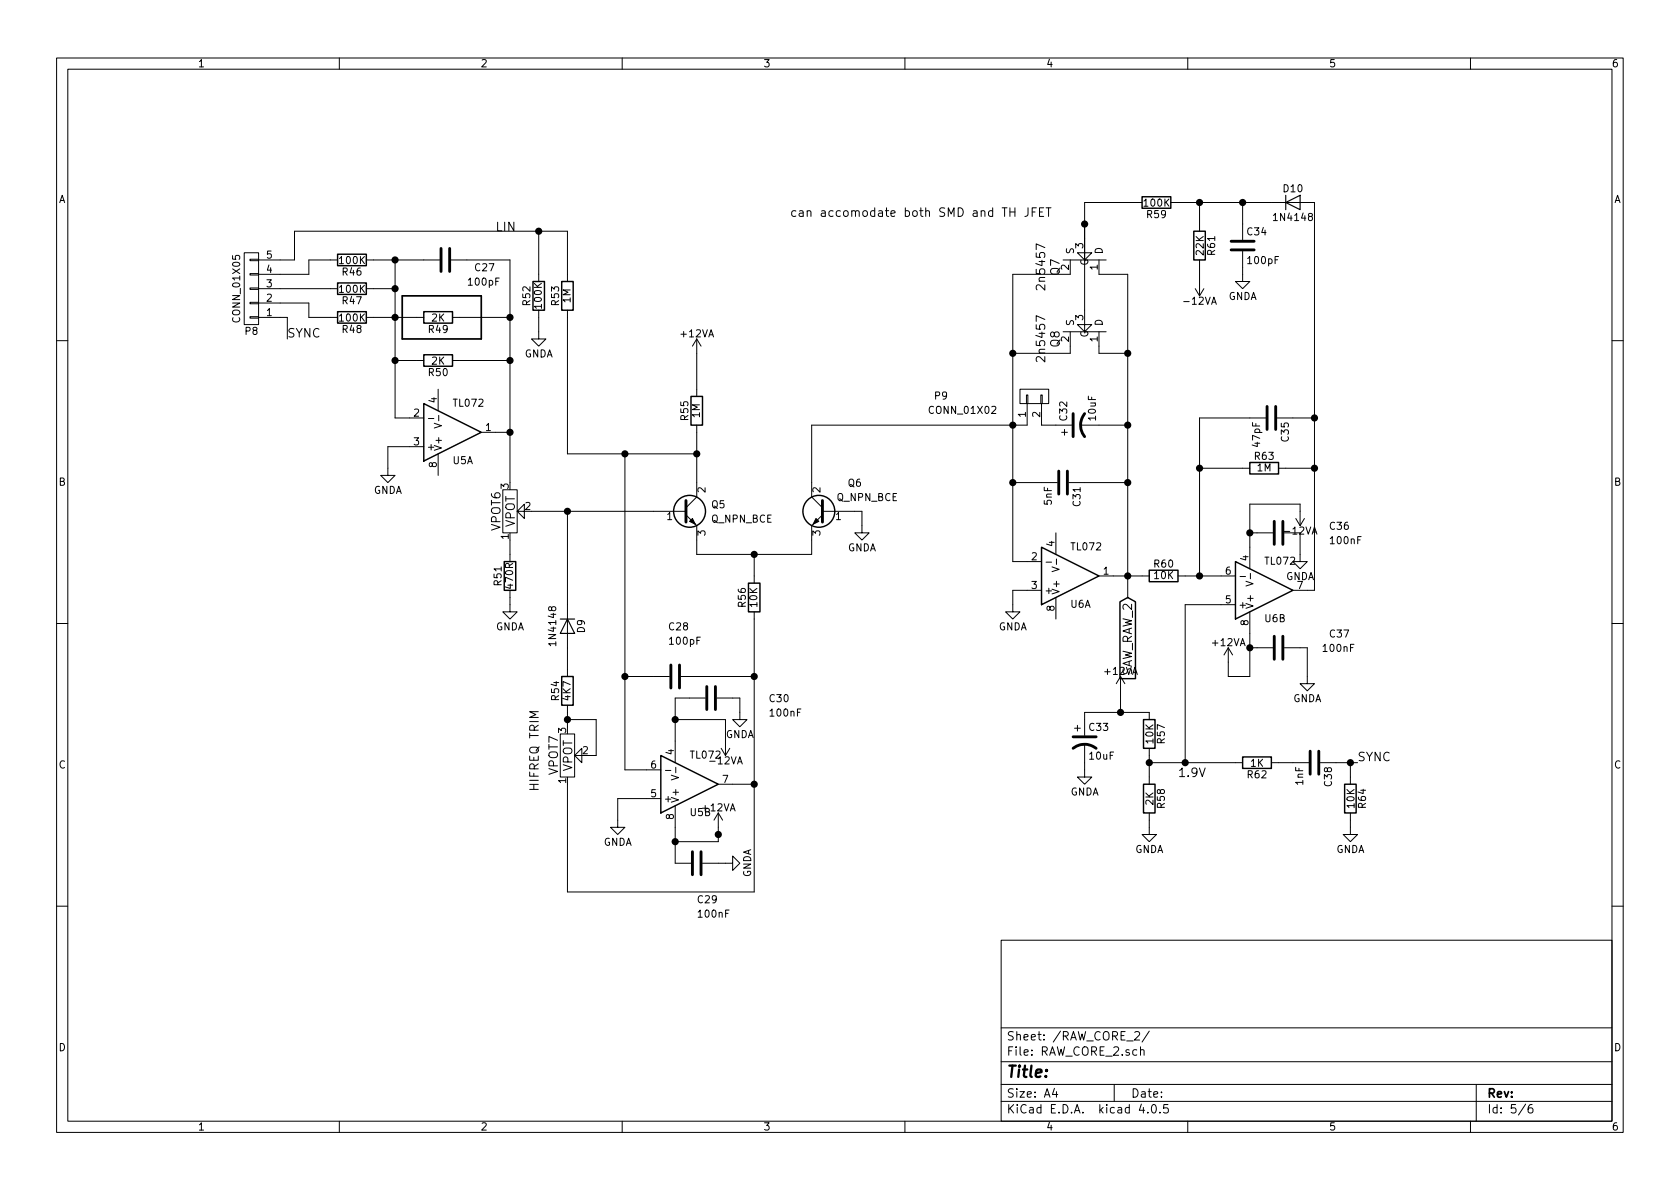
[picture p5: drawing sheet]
<svg xmlns="http://www.w3.org/2000/svg" width="297mm" height="210mm" viewBox="0 0 297 210" stroke-linecap="round" stroke-linejoin="round" font-family="sans-serif">
<g fill="none" stroke="#000" stroke-width=".18">
<path d="M10 10.3h277v189.9h-277zM12 12.2h273v186.1h-273zM60 10.3v1.9M110 10.3v1.9M160 10.3v1.9M210 10.3v1.9M260 10.3v1.9M178.6 37.5h.9M179.5 36.7v1.6M181.8 36.7v1.1a.47 .47 0 0 1-.6 .5M182.5 37.5h.5M183.2 36.7h-.7v1.6"/>
<path d="M183.8 37.5h.5M184.5 36.7h-.7v1.6h.7M185 36.7h.8M185.4 36.7v1.6M201.9 35.8h-10.1v22.9l1.2-1.3h-2.5l1.3 1.3M207 35.8h25.4v68.6h-3.8M212.1 35.8v5.1M219.7 35.8v6.6M43.2 44.7h2.5v12.7h-2.5zM44.2 45.8h1.5v.3h-1.5zM44.2 48.4h1.5v.2h-1.5zM44.2 50.9h1.5v.3h-1.5z"/>
<path d="M44.2 53.5h1.5v.2h-1.5zM44.2 56h1.5v.3h-1.5zM45.7 56.1h5.1v3.8M45.7 53.6h8.9v2.5h5.1M45.7 51h14M45.7 46h6.4v-5.1h48.2v8.9M59.7 46h-5.1v2.5h-8.9M64.8 56.1h10.1M64.8 51h5M64.8 46h12.9M69.8 46v27.9h5.1M79.8 46h10.4v39.3"/>
<path d="M80 56.1h10.2M95.2 54.9v5h1.3l-1.3 1.3-1.2-1.3h1.2M95.2 40.9v8.9M100.3 54.9v25.4h22.9M123.2 59.9v10.2M123.2 59.9l-.8 1.3M123.2 59.9l.8 1.3M188 46h7.6M188 58.7h7.6M189.2 46v2.5h-10.1v50.8h5M189.2 58.7v3.8h-10.1M191.8 44.7v1.3l1.2-1.3h-2.5l1.3 1.3"/>
<path d="M194.3 46v2.5h5.1v57.2M194.3 58.7v3.8h5.1M211.3 51l.8 1.3M212.1 46v6.3M212.9 51l-.8 1.3M219.7 44.4v5.4h1.3l-1.3 1.2-1.3-1.2h1.3M10 60.2h2M69.8 63.7h5.1M74.9 79h-6.3v5.1h1.2l-1.2 1.2-1.3-1.2h1.3M75.7 74h1M76.8 74.8l1.3 .5-1.3 .4M77.5 68.8v3.8"/>
<path d="M77.6 73.5v.9M80 63.7h10.2M85.1 76.4h5.1M123.2 75.2v12.7l-1.9 1.9M180.3 68.8h5.1v2.6h-5.1zM181.5 69.8h.2v1.6h-.2zM181.6 71.4v3.8h-38.1v12.7l1.9 1.9M184 69.8h.3v1.6h-.3zM184.1 71.4v3.8h5.4M187.7 76.4h1M188.2 75.9v1.1M191 75.2h8.4"/>
<path d="M223.8 73.9h-11.7v27.9M225.8 73.9h6.6M285 60.2h2M77.5 80.3v3.8M88.9 86.6h2.5v7.6h-2.5zM90.2 95.5v3.8M91.4 90.4l1.3 1.3v-2.6l-1.3 1.3h1.3M94 90.4h27.3M100.3 90.4v29.2M110.5 80.3v55.8h6.3M121.3 91.1l1.9 1.9v5h20.3v-5l1.9-1.9M133.3 98v5.1"/>
<path d="M145.4 90.4h7v3.8h1.3l-1.3 1.3-1.3-1.3h1.3M179.1 85.3h7.8M185 99.4h.9M186.7 94.2v3.8M186.8 98.9v.9M189 85.3h10.4M212.1 82.8h8.9M221 94.2h4M226.1 82.8h6.3M229.1 91.7l.8 1.3M229.9 94.2v5.1h1.2l-1.2 1.3-1.3-1.3h1.3M229.9 93v-3.9h-8.9v11.5"/>
<path d="M230.6 91.7l-.7 1.3M10 110.3h2M90.2 104.4v3.8h1.2l-1.2 1.3-1.3-1.3h1.3M110.5 119.6h7.9M120.4 119.6h12.9M133.3 108.2v49.5h-33v-19M184.1 104.4h-5v3.8h1.2l-1.2 1.3-1.3-1.3h1.3M186 100.2l1.3 .5-1.3 .4M186.7 105.7v3.8M194.3 101.8h8.9M198.1 119.6v6.4M198.1 119.6l-.7 1.3"/>
<path d="M198.1 119.6l.8 1.3M208.3 101.8h10.1M217.2 114.5l-.8 1.3M217.2 114.5l.7 1.3M218.4 106.9h-8.9v28M219.3 101.9h.9M220.3 102.8l1.3 .4-1.3 .4M221 108.2v11.4h-3.8v-5.1M221 114.5h4M221.1 101.4v1M227.1 114.5h4v6.4h1.3l-1.3 1.3-1.2-1.3h1.2M285 110.3h2"/>
<path d="M99.1 129.8h2.5v7.6h-2.5zM100.3 124.7v3.8M100.3 127.2h5.1v6.4h-1.3M101.6 133.6l1.3 1.3v-2.6l-1.3 1.3h1.3M117.7 136.2h.9M118.7 137.1l1.3 .4-1.3 .4M119.4 127.2h8.9v6.4M119.5 135.7v.9M124.7 123.4h-5.3v11.5M126.7 123.4h4.1v3.8h1.3l-1.3 1.3-1.3-1.3h1.3M127 138.7h6.3M127.5 132.3l.8 1.3"/>
<path d="M129 132.3l-.7 1.3M190 128.8h1M190.5 128.3v1M191.8 131.6v5.8h1.2l-1.2 1.3-1.3-1.3h1.3M203.2 127.2v-1.2h-11.4v4M203.2 132.3v6.4M203.2 134.9h16.5M224.8 134.9h6.6M233.4 134.9h6.6M238.8 134.9v3.8M116.8 141.2h-7.6v5.1h1.3l-1.3 1.3-1.3-1.3h1.3M119.4 142.5v10.1h2.8"/>
<path d="M124.2 152.6h5.3v-1.2l1.3 1.2-1.3 1.3v-1.3M127 147.6h.1M127 143.8v5h-7.6M127 143.8l-.8 1.2M127 143.8l.8 1.2M203.2 143.8v3.8h1.3l-1.3 1.2-1.3-1.2h1.3M238.8 143.8v3.8h1.2l-1.2 1.2-1.3-1.2h1.3M10 160.2h2M177 166.3h108v32h-108zM285 160.2h2M60 198.3v1.9M110 198.3v1.9"/>
<path d="M160 198.3v1.9M177 194.8h108M177 191.8h108M177 187.8h108M177 181.8h108M186.4 192.5l-.3 1h.9M186.8 193v1M197 191.8v3M200.6 182.6l.3-.2h.3l.3 .4-.9 1.1h.9M201.7 185.7l.2-.1 .3 .1 .1 .9M201.7 185.1v1.5M201.8 195.2l-.4 1.1h1"/>
<path d="M202.9 196.7v.1M203.2 182.3l-1.3 2M203.8 195.4l.1-.1a.81 .81 0 0 1 .6 .6 .81 .81 0 0 1-.3 .8l-.1 .1a.8 .8 0 0 1-.6-.6 .8 .8 0 0 1 .3-.8zM205.1 196.7v.1M206.5 195.3h-.7l-.1 .7 .2-.1 .5 .1 .2 .2-.1 .5-.2 .1-.6-.1M210 198.3v1.9M260 198.3v1.9M261 191.8v6.5M269.7 195.2l-1.2 2M270.9 195.3a.59 .59 0 0 0-.7 .7l.1 .7 .2 .1 .5-.1v-.5l-.1-.2-.4-.1-.3 .3"/>
</g>
<g fill="none" stroke="#000" stroke-width=".25">
<path d="M201.9 34.8h5.1v2h-5.1zM59.7 55.1h5.1v2h-5.1zM59.7 50h5.1v2.1h-5.1zM59.7 45h5.1v2h-5.1zM74.9 55.1h5.1v2h-5.1zM94.2 49.8h2.1v5.1h-2.1zM99.3 49.8h2v5.1h-2zM211.1 40.9h2v5.1h-2zM74.9 62.7h5.1v2.1h-5.1zM74.9 71.4l10.2 5-10.2 5.1zM122.2 70.1h2v5.1h-2zM89.2 99.3h2v5.1h-2z"/>
<path d="M184.1 96.8l10.2 5-10.2 5.1zM218.4 99.3l10.2 5.1-10.2 5.1zM221 81.8h5.1v2h-5.1zM99.3 119.6h2v5.1h-2zM132.3 103.1h2.1v5.1h-2.1zM198 106.4l1.4-.7 1.4 .7v13.6h-2.8zM203.2 100.8h5.1v2.1h-5.1zM116.8 133.6l10.2 5.1-10.2 5.1zM202.2 127.2h2v5.1h-2zM202.2 138.7h2v5.1h-2zM219.7 133.9h5.1v2h-5.1zM237.7 138.7h2.1v5.1h-2.1z"/>
<circle cx="121.9" cy="90.4" r="2.82"/>
<circle cx="144.8" cy="90.4" r="2.82"/>
</g>
<g fill="#000" stroke="#000" stroke-width=".25">
<circle cx="191.8" cy="39.6" r=".51"/>
<circle cx="212.1" cy="35.8" r=".51"/>
<circle cx="219.7" cy="35.8" r=".51"/>
<circle cx="69.9" cy="46" r=".51"/>
<circle cx="69.9" cy="56.1" r=".51"/>
<circle cx="69.9" cy="51" r=".51"/>
<circle cx="90.2" cy="56.1" r=".51"/>
<circle cx="95.3" cy="40.9" r=".51"/>
<circle cx="69.9" cy="63.7" r=".51"/>
<circle cx="90.2" cy="63.7" r=".51"/>
<circle cx="90.2" cy="76.4" r=".51"/>
<circle cx="179.1" cy="75.2" r=".51"/>
<circle cx="179.1" cy="62.5" r=".51"/>
<circle cx="199.4" cy="75.2" r=".51"/>
<circle cx="199.4" cy="62.5" r=".51"/>
<circle cx="232.4" cy="73.9" r=".51"/>
<circle cx="100.3" cy="90.4" r=".51"/>
<circle cx="110.5" cy="80.3" r=".51"/>
<circle cx="123.2" cy="80.3" r=".51"/>
<circle cx="133.4" cy="98" r=".51"/>
<circle cx="179.1" cy="85.3" r=".51"/>
<circle cx="199.4" cy="85.3" r=".51"/>
<circle cx="212.1" cy="82.8" r=".51"/>
<circle cx="221" cy="94.2" r=".51"/>
<circle cx="232.4" cy="82.8" r=".51"/>
<circle cx="110.5" cy="119.6" r=".51"/>
<circle cx="133.4" cy="119.6" r=".51"/>
<circle cx="199.4" cy="101.8" r=".51"/>
<circle cx="212.1" cy="101.8" r=".51"/>
<circle cx="221" cy="114.5" r=".51"/>
<circle cx="100.3" cy="127.2" r=".51"/>
<circle cx="119.4" cy="127.2" r=".51"/>
<circle cx="133.4" cy="138.7" r=".51"/>
<circle cx="198.1" cy="126" r=".51"/>
<circle cx="203.2" cy="134.9" r=".51"/>
<circle cx="209.6" cy="134.9" r=".51"/>
<circle cx="238.8" cy="134.9" r=".51"/>
<circle cx="119.4" cy="148.8" r=".51"/>
<circle cx="127" cy="147.6" r=".51"/>
</g>
<g fill="none" stroke="#000" stroke-width=".51">
<path d="M78 43.9v4.1M79.5 43.9v4.1M217.7 44.2h4M217.7 42.7h4M189.7 73.1v4.1M191.8 73.1a3.3 3.3 0 0 0 0 4.1M224 71.9v4M225.6 71.9v4M121.3 88.5v3.8M145.4 88.5v3.8M187.2 83.3v4.1M188.7 83.3v4.1"/>
<path d="M225.3 92.2v4.1M226.8 92.2v4.1M118.6 117.6v4.1M120.1 117.6v4.1M225.3 112.5v4.1M226.8 112.5v4.1M125 121.4v4.1M126.5 121.4v4.1M189.7 132.3a3.3 3.3 0 0 1 4.1 0M189.7 130.3h4.1M231.6 132.8v4.1M233.2 132.8v4.1"/>
<path d="M122.4 150.6v4.1M124 150.6v4.1"/>
</g>
<path d="M121.9 92.2l.5-.5 .5 1zM144.3 91.7l.5 .5-1 .5z" fill="#000" stroke="#000" stroke-width=".18"/>
<path d="M227.3 35.8l2.6-1.3v2.6zM227.3 34.5v2.6M99.1 109.5h2.5M100.3 109.5l1.3 2.5h-2.5z" fill="none" stroke="#000" stroke-width=".2"/>
<path d="M71.1 52.3h14v7.6h-14z" fill="none" stroke="#000" stroke-width=".3"/>
<text font-size="2.8" x="178" y="190.5">Title:</text>
<g font-size="2.1">
<text x="87.6" y="40.9">LIN</text>
<text x="139.7" y="38.3">can accomodate both SMD and TH JFET</text>
<text x="184.8" y="50.8" transform="rotate(-90 184.8 50.8)">2n5457</text>
<text x="187.4" y="48.6" transform="rotate(-90 187.4 48.6)">Q7</text>
<text x="50.8" y="59.7">SYNC</text>
<text x="184.8" y="63.5" transform="rotate(-90 184.8 63.5)">2n5457</text>
<text x="187.4" y="61.3" transform="rotate(-90 187.4 61.3)">Q8</text>
<text x="88.5" y="93.9" transform="rotate(-90 88.5 93.9)">VPOT6</text>
<text x="91" y="93.3" transform="rotate(-90 91 93.3)">VPOT</text>
<text x="200.2" y="120.1" transform="rotate(-90 200.2 120.1)">SAW_RAW_2</text>
<text x="98.7" y="137.1" transform="rotate(-90 98.7 137.1)">VPOT7</text>
<text x="101.2" y="136.5" transform="rotate(-90 101.2 136.5)">VPOT</text>
<text x="208.3" y="137.4">1.9V</text>
<text x="240" y="134.6">SYNC</text>
<text x="95.2" y="139.9" transform="rotate(-90 95.2 139.9)">HIFREQ TRIM</text>
<text x="178" y="184">Sheet: /RAW_CORE_2/</text>
<text x="178" y="186.7">File: RAW_CORE_2.sch</text>
<text x="178" y="196.9">KiCad E.D.A. kicad 4.0.5</text>
<text x="178" y="194.1">Size: A4</text>
<text x="200" y="194.1">Date:</text>
<text x="263" y="194.1">Rev:</text>
<text x="263" y="196.9">Id: 5/6</text>
</g>
<g font-size="1.8">
<text x="35" y="11.9">1</text>
<text x="85" y="11.9">2</text>
<text x="135" y="11.9">3</text>
<text x="185" y="11.9">4</text>
<text x="235" y="11.9">5</text>
<text x="285" y="11.9">6</text>
<text x="10.4" y="35.9">A</text>
<text x="227" y="34">D10</text>
<text x="285.4" y="35.9">A</text>
<text x="202.4" y="36.5">100K</text>
<text x="202.8" y="38.6">R59</text>
<text x="220.6" y="41.6">C34</text>
<text x="225.5" y="39.1">1N4148</text>
<text x="47.1" y="45.7">5</text>
<text x="60.1" y="46.7">100K</text>
<text x="84" y="47.9">C27</text>
<text x="189" y="47.7" transform="rotate(-90 189 47.7)">2</text>
<text x="189.9" y="45" transform="rotate(-90 189.9 45)">S</text>
<text x="191.5" y="43.9" transform="rotate(-90 191.5 43.9)">3</text>
<text x="192.4" y="47.1" transform="rotate(-90 192.4 47.1)">G</text>
<text x="194.1" y="47.7" transform="rotate(-90 194.1 47.7)">1</text>
<text x="194.9" y="45" transform="rotate(-90 194.9 45)">D</text>
<text x="212.8" y="45.1" transform="rotate(-90 212.8 45.1)">22K</text>
<text x="214.8" y="45.1" transform="rotate(-90 214.8 45.1)">R61</text>
<text x="220.8" y="46.7">100pF</text>
<text x="47.1" y="53.3">2</text>
<text x="47.1" y="50.8">3</text>
<text x="47.1" y="48.3">4</text>
<text x="60.1" y="51.8">100K</text>
<text x="60.6" y="53.8">R47</text>
<text x="60.6" y="48.7">R46</text>
<text x="83" y="50.5">100pF</text>
<text x="93.8" y="53.9" transform="rotate(-90 93.8 53.9)">R52</text>
<text x="98.8" y="53.9" transform="rotate(-90 98.8 53.9)">R53</text>
<text x="100.9" y="53.5" transform="rotate(-90 100.9 53.5)">1M</text>
<text x="209.6" y="53.9">-12VA</text>
<text x="217.1" y="53">GNDA</text>
<text x="42.4" y="56.7" transform="rotate(-90 42.4 56.7)">CONN_01X05</text>
<text x="43.4" y="59.2">P8</text>
<text x="47.1" y="55.9">1</text>
<text x="60.1" y="56.8">100K</text>
<text x="60.6" y="58.9">R48</text>
<text x="75.8" y="58.9">R49</text>
<text x="76.4" y="56.8">2K</text>
<text x="95.8" y="54.4" transform="rotate(-90 95.8 54.4)">100K</text>
<text x="120.5" y="59.6">+12VA</text>
<text x="189.9" y="57.7" transform="rotate(-90 189.9 57.7)">S</text>
<text x="191.5" y="56.6" transform="rotate(-90 191.5 56.6)">3</text>
<text x="192.4" y="59.8" transform="rotate(-90 192.4 59.8)">G</text>
<text x="194.9" y="57.7" transform="rotate(-90 194.9 57.7)">D</text>
<text x="76.4" y="64.5">2K</text>
<text x="92.7" y="63.2">GNDA</text>
<text x="189" y="60.4" transform="rotate(-90 189 60.4)">2</text>
<text x="194.1" y="60.4" transform="rotate(-90 194.1 60.4)">1</text>
<text x="75.8" y="66.5">R50</text>
<text x="77.2" y="71.2" transform="rotate(-90 77.2 71.2)">4</text>
<text x="80.3" y="71.9">TL072</text>
<text x="165.3" y="70.6">P9</text>
<text x="73.2" y="73.7">2</text>
<text x="85.9" y="76.2">1</text>
<text x="121.7" y="74.3" transform="rotate(-90 121.7 74.3)">R55</text>
<text x="123.7" y="73.9" transform="rotate(-90 123.7 73.9)">1M</text>
<text x="164.5" y="73.2">CONN_01X02</text>
<text x="181.4" y="73.8" transform="rotate(-90 181.4 73.8)">1</text>
<text x="183.9" y="73.8" transform="rotate(-90 183.9 73.8)">2</text>
<text x="188.7" y="74.3" transform="rotate(-90 188.7 74.3)">C32</text>
<text x="193.8" y="74.3" transform="rotate(-90 193.8 74.3)">10uF</text>
<text x="73.2" y="78.7">3</text>
<text x="75.4" y="79.6">+</text>
<text x="77.2" y="82.6" transform="rotate(-90 77.2 82.6)">8</text>
<text x="78.1" y="79.8" transform="rotate(-90 78.1 79.8)">V+</text>
<text x="80.1" y="82.1">U5A</text>
<text x="221.9" y="81.3">R63</text>
<text x="222.3" y="83.3">1M</text>
<text x="222.8" y="78.9" transform="rotate(-90 222.8 78.9)">47pF</text>
<text x="227.9" y="78" transform="rotate(-90 227.9 78)">C35</text>
<text x="10.4" y="85.9">B</text>
<text x="66" y="87.3">GNDA</text>
<text x="89.9" y="86.4" transform="rotate(-90 89.9 86.4)">3</text>
<text x="124.7" y="87.1" transform="rotate(-90 124.7 87.1)">2</text>
<text x="125.8" y="89.9">Q5</text>
<text x="145" y="87.1" transform="rotate(-90 145 87.1)">2</text>
<text x="147.9" y="88.6">Q_NPN_BCE</text>
<text x="150" y="86">Q6</text>
<text x="186" y="89.3" transform="rotate(-90 186 89.3)">5nF</text>
<text x="191" y="89.5" transform="rotate(-90 191 89.5)">C31</text>
<text x="285.4" y="85.9">B</text>
<text x="89.9" y="95.3" transform="rotate(-90 89.9 95.3)">1</text>
<text x="92.9" y="90.2">2</text>
<text x="117.9" y="91.9">1</text>
<text x="124.7" y="94.7" transform="rotate(-90 124.7 94.7)">3</text>
<text x="125.7" y="92.4">Q_NPN_BCE</text>
<text x="145" y="94.7" transform="rotate(-90 145 94.7)">3</text>
<text x="147.8" y="91.9">1</text>
<text x="227.4" y="94.5">-12VA</text>
<text x="235.2" y="93.7">C36</text>
<text x="149.8" y="97.5">GNDA</text>
<text x="182.4" y="99.1">2</text>
<text x="186.4" y="96.6" transform="rotate(-90 186.4 96.6)">4</text>
<text x="189.5" y="97.3">TL072</text>
<text x="195.1" y="101.6">1</text>
<text x="204.1" y="100.3">R60</text>
<text x="216.7" y="101.6">6</text>
<text x="220.7" y="99.2" transform="rotate(-90 220.7 99.2)">4</text>
<text x="223.8" y="99.8">TL072</text>
<text x="235.4" y="96.2">100nF</text>
<text x="88.7" y="103.5" transform="rotate(-90 88.7 103.5)">R51</text>
<text x="90.7" y="104" transform="rotate(-90 90.7 104)">470R</text>
<text x="131.9" y="107.3" transform="rotate(-90 131.9 107.3)">R56</text>
<text x="133.9" y="107.3" transform="rotate(-90 133.9 107.3)">10K</text>
<text x="182.4" y="104.1">3</text>
<text x="184.7" y="105">+</text>
<text x="187.3" y="105.2" transform="rotate(-90 187.3 105.2)">V+</text>
<text x="189.3" y="107.5">U6A</text>
<text x="204.1" y="102.4">10K</text>
<text x="216.7" y="106.7">5</text>
<text x="218.9" y="107.6">+</text>
<text x="221.6" y="107.7" transform="rotate(-90 221.6 107.7)">V+</text>
<text x="227.3" y="102.6">GNDA</text>
<text x="229.4" y="104.1">7</text>
<text x="87.6" y="111.4">GNDA</text>
<text x="98.3" y="113.8" transform="rotate(-90 98.3 113.8)">1N4148</text>
<text x="103.4" y="111.9" transform="rotate(-90 103.4 111.9)">D9</text>
<text x="118.3" y="111.4">C28</text>
<text x="118.5" y="114">100pF</text>
<text x="176.5" y="111.4">GNDA</text>
<text x="186.4" y="108" transform="rotate(-90 186.4 108)">8</text>
<text x="220.7" y="110.6" transform="rotate(-90 220.7 110.6)">8</text>
<text x="223.7" y="110">U6B</text>
<text x="235.2" y="112.7">C37</text>
<text x="195.4" y="119.3">+12VA</text>
<text x="214.5" y="114.2">+12VA</text>
<text x="234.1" y="115.3">100nF</text>
<text x="98.8" y="123.8" transform="rotate(-90 98.8 123.8)">R54</text>
<text x="100.9" y="123.8" transform="rotate(-90 100.9 123.8)">4K7</text>
<text x="136.1" y="124.1">C30</text>
<text x="228.5" y="124.1">GNDA</text>
<text x="100.1" y="129.6" transform="rotate(-90 100.1 129.6)">3</text>
<text x="128.2" y="130.5">GNDA</text>
<text x="136.3" y="126.7">100nF</text>
<text x="192.6" y="129.2">C33</text>
<text x="203.9" y="131.4" transform="rotate(-90 203.9 131.4)">10K</text>
<text x="205.9" y="131.4" transform="rotate(-90 205.9 131.4)">R57</text>
<text x="10.4" y="135.9">C</text>
<text x="103" y="133.3">2</text>
<text x="115.1" y="135.9">6</text>
<text x="119.1" y="133.4" transform="rotate(-90 119.1 133.4)">4</text>
<text x="122.2" y="134.1">TL072</text>
<text x="125.8" y="135.1">-12VA</text>
<text x="192.7" y="134.3">10uF</text>
<text x="220.6" y="137.6">R62</text>
<text x="221.1" y="135.6">1K</text>
<text x="285.4" y="135.9">C</text>
<text x="100.1" y="138.5" transform="rotate(-90 100.1 138.5)">1</text>
<text x="115.1" y="141">5</text>
<text x="117.3" y="141.9">+</text>
<text x="120" y="142" transform="rotate(-90 120 142)">V+</text>
<text x="124.3" y="143.5">+12VA</text>
<text x="127.8" y="138.4">7</text>
<text x="189.2" y="140.7">GNDA</text>
<text x="203.9" y="142.3" transform="rotate(-90 203.9 142.3)">2K</text>
<text x="205.9" y="142.8" transform="rotate(-90 205.9 142.8)">R58</text>
<text x="230.4" y="138.8" transform="rotate(-90 230.4 138.8)">1nF</text>
<text x="235.5" y="139" transform="rotate(-90 235.5 139)">C38</text>
<text x="239.5" y="142.8" transform="rotate(-90 239.5 142.8)">10K</text>
<text x="241.5" y="142.8" transform="rotate(-90 241.5 142.8)">R64</text>
<text x="106.6" y="149.5">GNDA</text>
<text x="119.1" y="144.9" transform="rotate(-90 119.1 144.9)">8</text>
<text x="122.1" y="144.3">U5B</text>
<text x="132.8" y="155.2" transform="rotate(-90 132.8 155.2)">GNDA</text>
<text x="200.6" y="150.8">GNDA</text>
<text x="236.2" y="150.8">GNDA</text>
<text x="123.4" y="159.7">C29</text>
<text x="123.6" y="162.2">100nF</text>
<text x="10.4" y="185.9">D</text>
<text x="285.4" y="185.9">D</text>
<text x="35" y="199.9">1</text>
<text x="85" y="199.9">2</text>
<text x="135" y="199.9">3</text>
<text x="185" y="199.9">4</text>
<text x="235" y="199.9">5</text>
<text x="285" y="199.9">6</text>
</g>
</svg>
